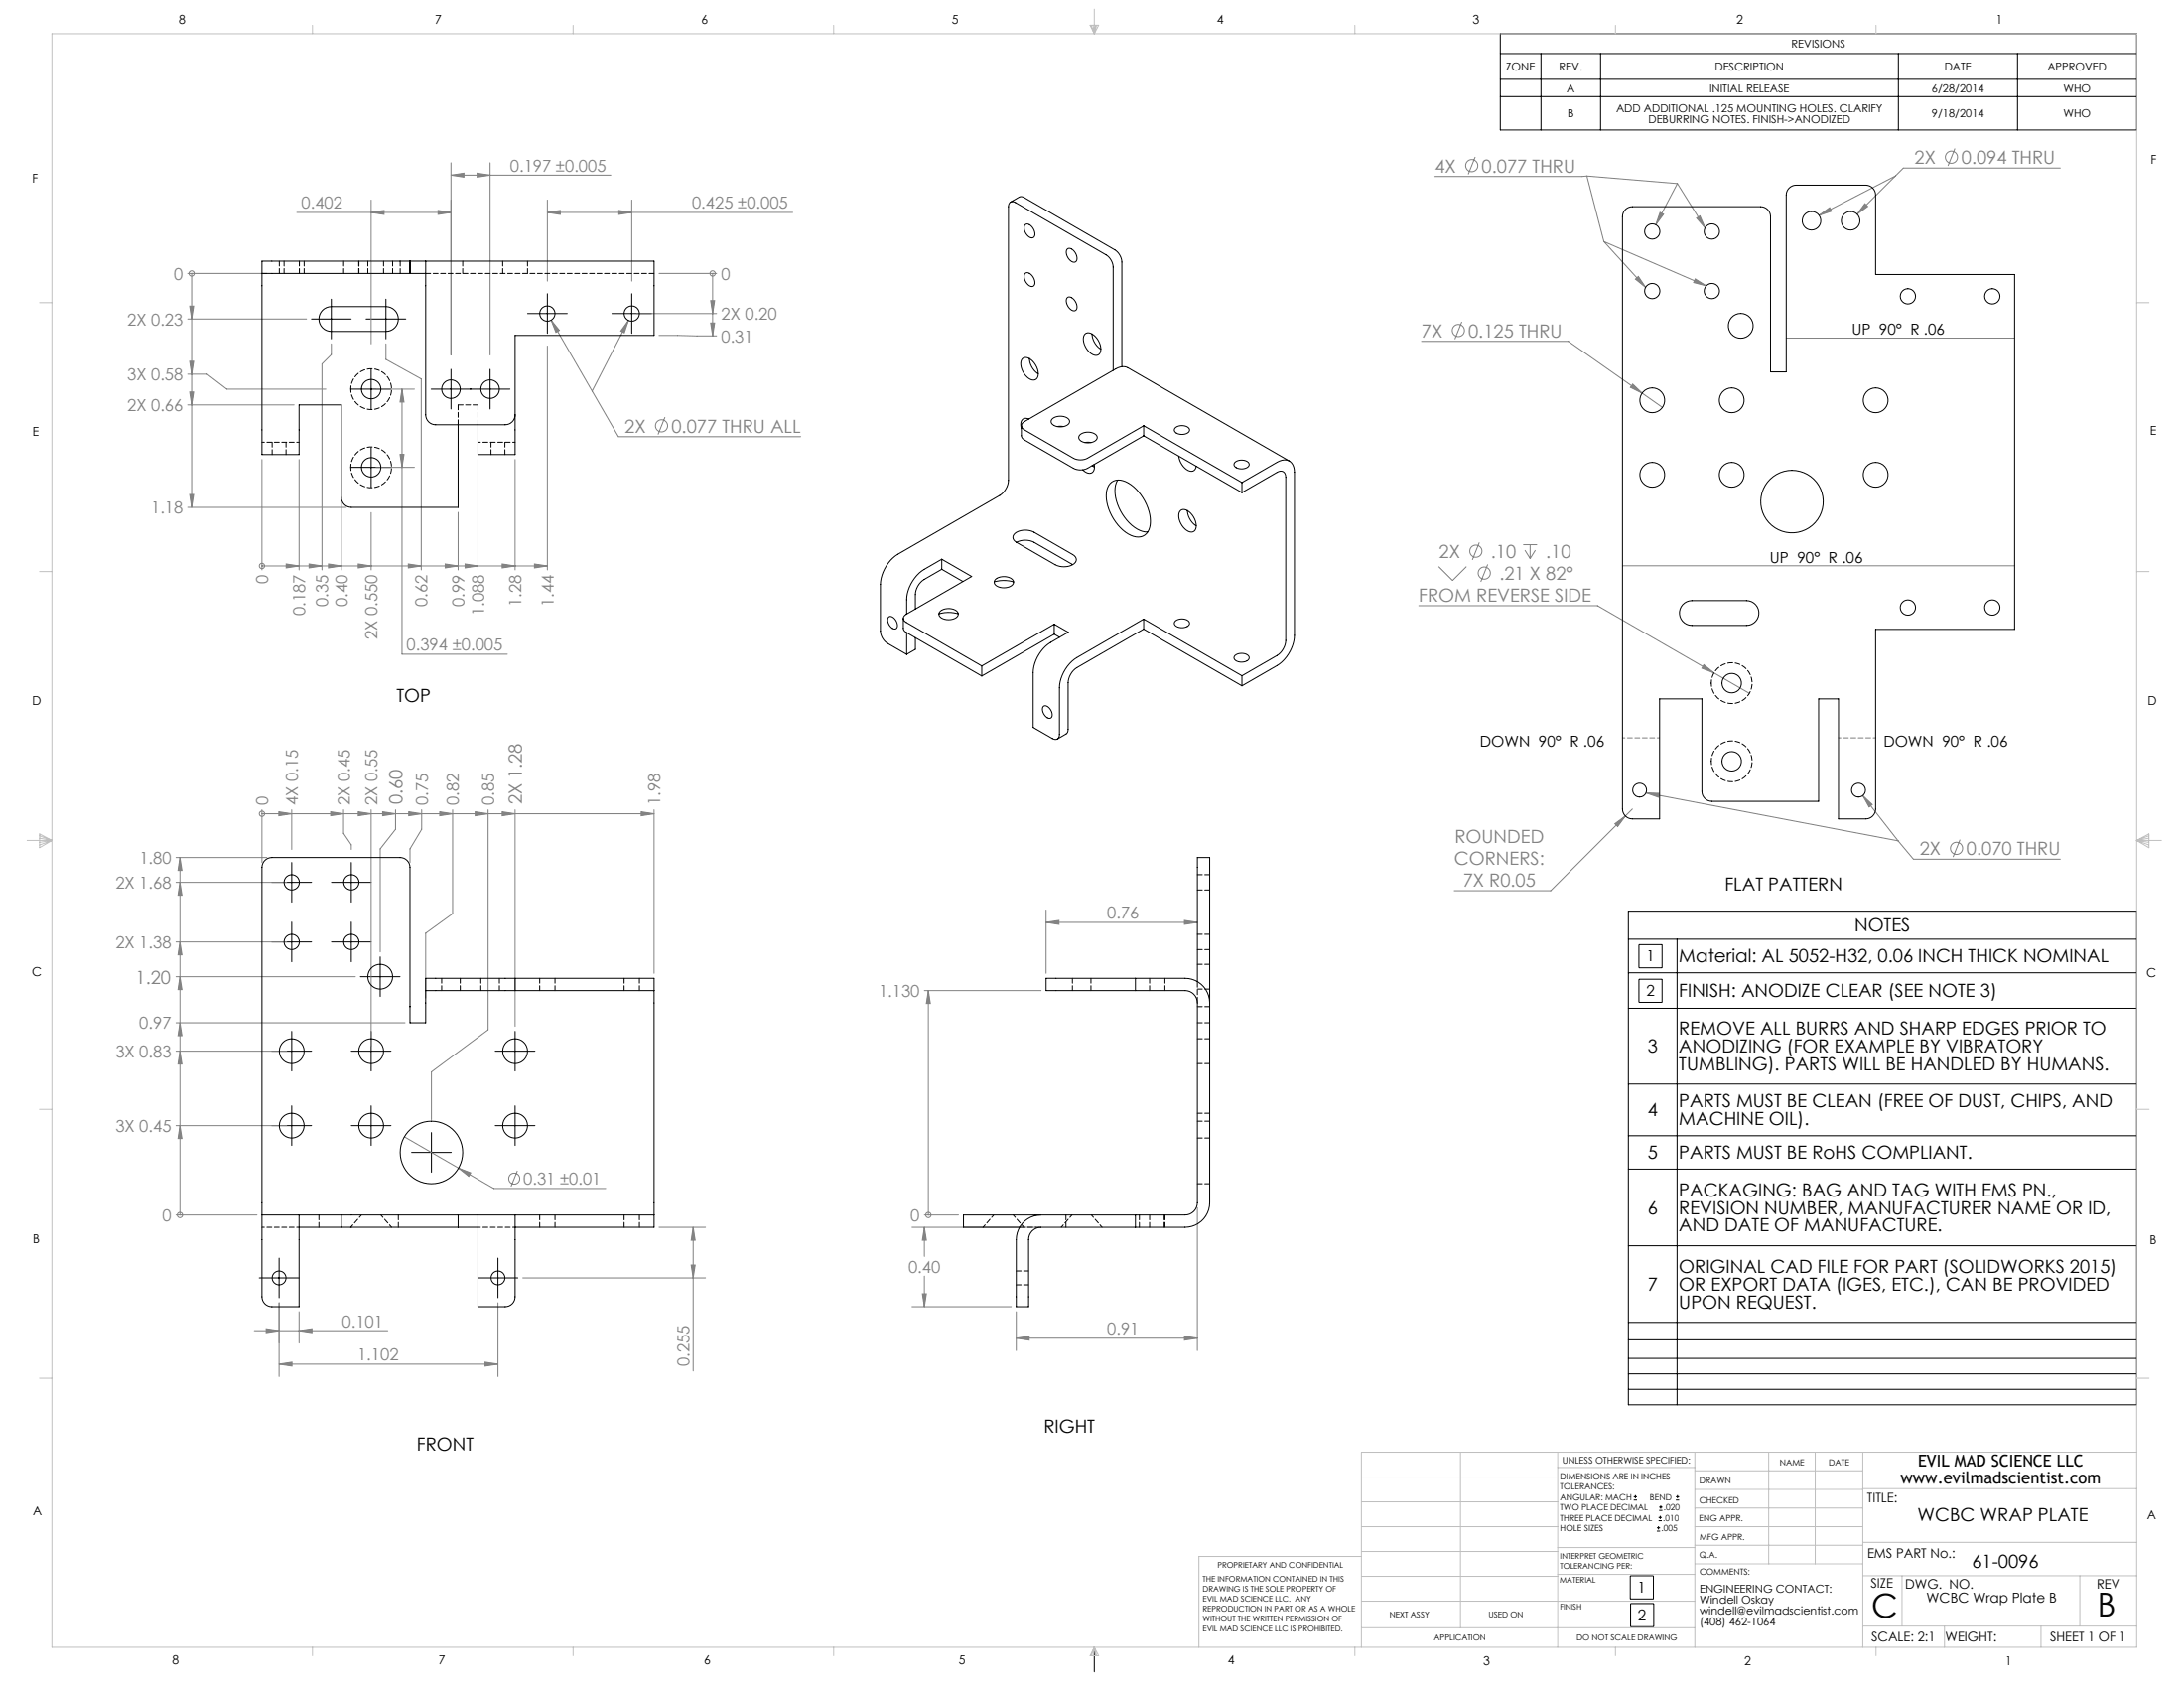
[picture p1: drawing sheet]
<svg xmlns="http://www.w3.org/2000/svg" width="559mm" height="432mm" viewBox="0 0 559 432" stroke-linecap="round" stroke-linejoin="round" font-family="sans-serif">
<g fill="none" stroke="#808080" stroke-width=".25">
<path d="M500.2 38l-1.8 4.4M75.9 54.3h39.5M95 54.3l3.3-.5v1zM95 51.2v36.8M112.1 53.8l3.3 .5-3.3 .5zM115.4 44.8l3.3-.5v1zM115.4 41.6v49.2M115.4 44.8h40.9M122.1 44.3l3.3 .5-3.3 .5zM125.4 41.6v49.2M140 54.3l3.3-.5v1zM140 51.2v20.7"/>
<path d="M140 54.3h62.8M158.3 53.8l3.3 .5-3.3 .5zM161.6 51.2v20.7M377.4 40.1l-1.7 4.5M406 45l23.2 1.9M406 45l-38.9 .1M406 45l4.4 16.8M424.7 54.3l.9 .5-1.9 2.7zM429.2 46.9l-5.5 10.6M429.2 46.9l7.1 11.4M434.1 55.8l.8-.6 1.4 3.1zM465.4 55.1l2.7-2 .5 .9z"/>
<path d="M477.2 52.1l.7 .7-2.7 2zM485 45l-19.6 10.1M527.2 43h-40.2l-11.8 11.8M48 69.9h20.3M48.5 78.3h1l-.5 3.3zM49 69.9h.1M49 69.9v59.9M168.6 69.9h14.8M181.8 76.9h1l-.5 3.3zM182.3 69.9v16M182.3 69.9h.1M410.4 61.8l10.6 11.7"/>
<path d="M410.4 61.8l26.2 11.3M418.4 71.4l.8-.7 1.8 2.8zM433.7 71.3l2.9 1.8-3.3-.8zM48 95.7h5l5 3.8h25.4M48 81.6h30.4M48.5 92.4h1l-.5 3.3zM84.8 88v2.7l-2.4 2.4v52.7M96.2 99.5h9.8M98.7 88v3.9l9.1 5v48.9M102.9 99.5l.5 3.4h-1zM102.9 99.5v67.9h26.9M140 88.5v57.3"/>
<path d="M141 81.9l2.1 2.6-.9 .5zM141 81.9l10.5 18.1M160.8 82l-1.1 3.1-.9-.4zM160.8 82l-9.3 18M162.9 80.2h20.5M168.6 85.8l14.8 .1M181.8 82.6h1l-.5 3.3zM363.7 87.3h37.6l24 16.9M374 82.3l-1.8 4.5M417.7 98.3l2.5 2.3-3-1.5zM457 86.5h58.5M48 103.6h27.3"/>
<path d="M48.5 100.3h1l-.5 3.3zM67 117.5v28.3M76.5 117.5v28.3M96.2 119.5h9.8M102.4 116.2h1l-.5 3.3zM122.3 117.5v28.3M131.8 117.5v28.3M151.5 100l6.7 11.7h46.7M170.1 106.7l-1.7 4.5M48 129.8h40.6M48.5 126.5h1l-.5 3.3zM87.3 128.5v17.3"/>
<path d="M95 131.1v14.7M117.2 131.1v14.7M378.5 138.8l-1.8 4.4M389.7 139.3h3.6M391.5 139.3v3.6M67 144.8h.1M67 144.8h73M73.2 144.3l3.3 .5-3.3 .5zM79.1 144.3l3.3 .5-3.3 .5zM84 144.3l3.3 .5-3.3 .5zM91.7 144.3l3.3 .5-3.3 .5zM104.5 144.3l3.3 .5-3.3 .5z"/>
<path d="M113.9 144.3l3.3 .5-3.3 .5zM119 144.3l3.3 .5-3.3 .5zM128.5 144.3l3.3 .5-3.3 .5zM136.7 144.3l3.3 .5-3.3 .5zM363 154.9h45.8l38.8 22.5M368.1 144.9l3.6 3.6 3.5-3.6M380.7 144.4l-1.8 4.4M390.2 140.7l1.3 2.2M392.8 140.7l-1.3 2.2M415.1 144.7h100.4M435.9 170l2.6 2.1-3.1-1.2zM45 219.4h23.3"/>
<path d="M46 219.4l.5 3.3h-1zM46 219.4v91.4M67 208.2h.1M67 207.2v13.4M67 208.2h100.4M71.3 207.7l3.3 .5-3.3 .5zM74.6 207.2v10.1M84.6 207.7l3.3 .5-3.3 .5zM87.9 207.2v6l2 2.9v1.2M91.7 207.7l3.3 .5-3.3 .5zM95 207.2v60.4M97.9 207.7l3.3 .5-3.3 .5z"/>
<path d="M101.2 207.2v5l-3.9 5v26.3M104.6 207.7l3.3 .5-3.3 .5zM107.9 207.2v5l-3 5v3.4M112.5 207.7l3.3 .5-3.3 .5zM115.8 207.2v26.5l-6.9 5v16.6M121.6 207.7l3.3 .5-3.3 .5zM124.9 207.2v56.2l-14.5 10.8v12.2M128.5 207.7l3.3 .5-3.3 .5zM131.8 207.2v55.3M164 207.7l3.4 .5-3.4 .5zM167.4 207.2v41.8M413.2 210.7l2.7-2-2 2.7z"/>
<path d="M417.7 206.9l-20.9 21h-24.7M421.1 202.8l3.4 .1-.2 1zM421.1 202.8l64.5 12.3M476.6 203.5l2.4 2.3-.8 .6zM476.6 203.5l9 11.6M485.6 215.1l4 4.7h37.6M501.5 214.8l-1.8 4.4M45 225.7h28.4M46 225.7l.5 3.3h-1zM267.6 236l3.3-.6v1.1zM267.6 232.8v16.2M267.6 236h38.8"/>
<path d="M303.1 235.4l3.3 .6-3.3 .5zM45 241h28.4M45 249.8h45.9M46 249.8l.5 3.3h-1zM46 241l.5 3.3h-1zM236.5 253.4h29.9M237.5 253.4l.5 3.3h-1zM237.5 253.4v57.4M45 268.9h28.4M45 261.6h58.6M46 268.9l.5 3.3h-1zM46 261.6l.5 3.3h-1z"/>
<path d="M45 287.9h28.4M46 287.9l.5 3.3h-1zM103.5 290.8l22.8 13.2h28.7M117.3 298.8l3.1 1.2-.5 .9zM132.4 299.5l-1.6 4M45 310.8h20.8M46 310.8h.1M168.6 314h11.9M177.4 314v36.7M177.4 314l.5 3.3h-1.1zM233.3 314h31.8M236.5 310.8h8.7"/>
<path d="M236.5 314l.5 3.3h-1zM236.5 314v7.4M237.5 310.8h.1M306.4 308.9v36.6M68.1 339.9l3.3 .5-3.3 .5zM71.4 333.3v18.8M76.5 335.5v8.1M127.4 333.3v18.8M133.8 326.9h46.7M176.8 323.6h1.1l-.5 3.3zM233.3 334.3h25.5M236 331h1l-.5 3.3z"/>
<path d="M236.5 326.4v7.9M260 335.5v10M65.1 340.4h34.1M71.4 349l3.3-.5v1zM71.4 349h56M76.5 340.4l3.3-.5v1zM124.1 348.5l3.3 .5-3.3 .5zM260 342.3l3.3-.5v1zM260 342.3h46.4M303.1 341.8l3.3 .5-3.3 .5z"/>
<circle cx="376.6" cy="42.4" r="1.56"/>
<circle cx="499.3" cy="40.2" r="1.56"/>
<circle cx="49" cy="69.9" r=".68"/>
<circle cx="182.3" cy="69.9" r=".68"/>
<circle cx="373.1" cy="84.5" r="1.56"/>
<circle cx="169.3" cy="108.9" r="1.56"/>
<circle cx="67" cy="144.8" r=".68"/>
<circle cx="377.6" cy="141" r="1.56"/>
<circle cx="379.8" cy="146.6" r="1.56"/>
<circle cx="67" cy="208.2" r=".68"/>
<circle cx="500.6" cy="217" r="1.56"/>
<circle cx="46" cy="310.8" r=".68"/>
<circle cx="131.6" cy="301.5" r="1.41"/>
<circle cx="237.5" cy="310.8" r=".68"/>
</g>
<g fill="none" stroke="#000" stroke-width=".25">
<path d="M383.9 8.6h162.8v24.7h-162.8zM383.9 13.7h162.8M394.3 13.7v19.6M409.5 13.7v19.6M485.7 13.7v19.6M516.2 13.7v19.6M383.9 24.7h162.8M383.9 20.3h162.8M84.8 76.5v10.2M98.7 76.5v10.2M140 75.1v10.2M161.6 75.1v10.2"/>
<path d="M79.7 81.6h10.2M89.9 99.5h10.1M93.7 81.6h10.1M95 94.5v10.1M110.3 99.5h20.2M115.4 94.5v10.1M125.4 94.5v10.1M135 80.2h10.1M156.6 80.2h10.1M89.9 119.5h10.1M95 114.5v10.1M69.6 225.7h10.1"/>
<path d="M74.6 220.6v10.2M74.6 235.9v10.1M84.8 225.7h10.2M89.9 220.6v10.2M89.9 235.9v10.1M416.6 233.1h130.1v126.3h-130.1zM69.6 241h10.1M84.8 241h10.2M92.2 249.8h10.2M97.3 244.8v10.1M416.6 240.3h130.1M416.6 248.8h130.1"/>
<path d="M416.6 257.9h130.1M419.3 241.6h6v6h-6zM419.3 250.5h6v5.9h-6zM429.1 240.3v119.1M69.6 268.9h10.1M74.6 263.8v10.2M89.9 268.9h10.1M95 263.8v10.2M126.7 268.9h10.2M131.8 263.8v10.2M416.6 277.3h130.1M69.6 287.9h10.1"/>
<path d="M74.6 282.9v10.1M89.9 287.9h10.1M95 282.9v10.1M105.3 294.8h10.2M110.4 289.7v10.2M126.7 287.9h10.2M131.8 282.9v10.1M416.6 290.5h130.1M416.6 299.1h130.1M416.6 318.7h130.1M66.3 326.9h10.2M71.4 321.8v10.2"/>
<path d="M122.3 326.9h10.2M127.4 321.8v10.2M416.6 338.3h130.1M416.6 342.7h130.1M416.6 347.5h130.1M416.6 351.4h130.1M416.6 355.4h130.1M418 383.7h.8M418 382.9h.8M418.4 382.5v.8M423.9 391.7h.9M423.9 390.8h.9"/>
<path d="M424.3 390.4v.8M424.4 389h.8M424.4 388.2h.8M424.5 386.4h.8M424.5 385.5h.8M424.8 387.8v.8M424.9 385.1v.8M428.8 383.7h.8M428.8 382.9h.8M429.2 382.5v.8M417.1 403.1h5.9v5.9h-5.9zM417.2 410.2h5.9v5.9h-5.9z"/>
<path d="M280 421.4v6.3"/>
</g>
<path d="M415.1 188.7h9.5M470.4 188.7h9.5" fill="none" stroke="#808080" stroke-width=".25" stroke-dasharray="1.3 .6" stroke-dashoffset=".6"/>
<g fill="none" stroke="#c0c0c0" stroke-width=".25">
<path d="M13.3 8.6h533.4v412.8h-533.4zM80 6.5v2.1M146.6 6.5v2.1M213.3 6.5v2.1M278.9 6.4h2.2l-1.1 2.2zM279.1 6.4l.9 2.2M279.6 6.4l.4 2.2M280 2.3v6.3M280.3 6.4l-.3 2.2M280.6 6.4l-.6 2.2M346.7 6.5v2.1M413.3 6.5v2.1"/>
<path d="M480 6.5v2.1M10.1 77.4h3.2M546.7 77.4h3.2M10.1 146.2h3.2M546.7 146.2h3.2M6.9 215h6.4M10.1 213.3l3.2 1.7-3.2 1.9zM10.1 213.8l3.2 1.2M10.1 214.4l3.2 .6M13.3 215l-3.2 1.2M13.3 215l-3.2 .5M546.7 215h6.3"/>
<path d="M546.7 215l3.1 .5M546.7 215l3.1 1.2M546.7 215l3.1-1.7v3.6zM549.8 214.4l-3.1 .6M549.8 213.8l-3.1 1.2M10.1 283.8h3.2M546.7 283.8h3.2M10.1 352.6h3.2M546.7 352.6h3.2M348.3 377.8h50.3M373.7 371.5v44.9M398.6 371.5v49.9"/>
<path d="M398.6 375.4h35M433.6 371.5v49.9M433.6 376.2h43M452.5 371.5v28.6M464.4 371.5v28.6M476.6 371.5v49.9M546.7 371.5h-198.4v49.9M348.3 396.9h50.3M348.3 390.5h50.3M348.3 384.2h50.3M348.3 398.1h-41.5v23.3M398.6 395.9h35"/>
<path d="M433.6 385.8h43M433.6 381h43M433.6 390.5h43M433.6 395.3h43M476.6 380.8h70.1M476.6 394.5h70.1M348.3 416.4h85.3M348.3 409.6h85.3M348.3 403.2h50.3M398.6 402.7h35M433.6 400.1h43M476.6 416h70.1"/>
<path d="M476.6 403.1h70.1M486.7 403.1v12.9M497.5 416v5.4M522.2 416v5.4M532.2 403.1v12.9M80 421.4v2.1M146.6 421.4v2.1M213.3 421.4v2.1M280 421.4l1.1 2.1h-2.2zM280 421.4l.6 2.1M280 421.4l-.9 2.1M280 421.4l-.4 2.1"/>
<path d="M280 421.4l.3 2.1M346.7 421.4v2.1M413.3 421.4v2.1M480 421.4v2.1"/>
</g>
<g fill="#808080">
<path d="M46 249.8l.5 3.3h-1z"/>
<path d="M160.8 82l-1.1 3.1-.9-.4zM141 81.9l2.1 2.6-.9 .5z"/>
<path d="M421.1 202.8l3.4 .1-.2 1zM476.6 203.5l2.4 2.3-.8 .6zM465.4 55.1l2.7-2 .5 .9zM477.2 52.1l.7 .7-2.7 2zM418.4 71.4l.8-.7 1.8 2.8zM433.7 71.3l2.9 1.8-3.3-.8zM434.1 55.8l.8-.6 1.4 3.1zM424.7 54.3l.9 .5-1.9 2.7z"/>
<path d="M46 287.9l.5 3.3h-1zM46 268.9l.5 3.3h-1zM46 261.6l.5 3.3h-1zM46 241l.5 3.3h-1zM46 225.7l.5 3.3h-1zM46 219.4l.5 3.3h-1zM48.5 100.3h1l-.5 3.3zM48.5 126.5h1l-.5 3.3zM181.8 82.6h1l-.5 3.3zM181.8 76.9h1l-.5 3.3zM48.5 92.4h1l-.5 3.3zM48.5 78.3h1l-.5 3.3zM237.5 253.4l.5 3.3h-1z"/>
<path d="M104.6 207.7l3.3 .5-3.3 .5zM112.5 207.7l3.3 .5-3.3 .5zM164 207.7l3.4 .5-3.4 .5zM71.3 207.7l3.3 .5-3.3 .5zM84.6 207.7l3.3 .5-3.3 .5zM91.7 207.7l3.3 .5-3.3 .5zM121.6 207.7l3.3 .5-3.3 .5zM73.2 144.3l3.3 .5-3.3 .5zM84 144.3l3.3 .5-3.3 .5zM113.9 144.3l3.3 .5-3.3 .5zM119 144.3l3.3 .5-3.3 .5zM128.5 144.3l3.3 .5-3.3 .5zM91.7 144.3l3.3 .5-3.3 .5zM136.7 144.3l3.3 .5-3.3 .5zM79.1 144.3l3.3 .5-3.3 .5zM104.5 144.3l3.3 .5-3.3 .5z"/>
<path d="M128.5 207.7l3.3 .5-3.3 .5zM97.9 207.7l3.3 .5-3.3 .5z"/>
<path d="M303.1 235.4l3.3 .6-3.3 .5zM267.6 236l3.3-.6v1.1z"/>
<path d="M76.5 340.4l3.3-.5v1zM68.1 339.9l3.3 .5-3.3 .5z"/>
<path d="M71.4 349l3.3-.5v1zM124.1 348.5l3.3 .5-3.3 .5zM117.3 298.8l2.6 2.1 .5-.9zM115.4 44.8l3.3-.5v1zM122.1 44.3l3.3 .5-3.3 .5zM95 54.3l3.3-.5v1zM112.1 53.8l3.3 .5-3.3 .5zM140 54.3l3.3-.5v1zM158.3 53.8l3.3 .5-3.3 .5zM102.9 99.5l.5 3.4h-1zM102.4 116.2h1l-.5 3.3zM236.5 314l.5 3.3h-1zM236 331h1l-.5 3.3z"/>
<path d="M176.8 323.6h1.1l-.5 3.3zM177.4 314l.5 3.3h-1.1z"/>
<path d="M260 342.3l3.3-.5v1zM303.1 341.8l3.3 .5-3.3 .5z"/>
<path d="M435.9 170l-.5 .9 3.1 1.2zM413.2 210.7l.7 .7 2-2.7zM417.7 98.3l-.5 .8 3 1.5z"/>
</g>
<g fill="none" stroke="#000" stroke-width=".25">
<path d="M258.6 51.7l2.2-1.3h.9l23.5 13.5a4 4 0 0 1 1.8 3.1v26.8M262.3 57.5a1.68 1.68 0 0 1 2.3 1.3l.1 .5a1 1 0 0 1-.2 1.4 1 1 0 0 1-1.4-.3 2.44 2.44 0 0 1-.8-2.9zM415.9 53.6a2.54 2.54 0 0 1 1.8-.7h32.8a2.54 2.54 0 0 1 2.5 2.5v39.7h4v-45.2a2.54 2.54 0 0 1 2.6-2.5h17.8a2.54 2.54 0 0 1 2.5 2.5v20.3h35.6v90.8h-35.6v45.9a2.54 2.54 0 0 1-2.5 2.6h-7v-30.7h-5.1v26.2h-27.3a2.54 2.54 0 0 1-2.6-2.5v-23.7h-10.8v30.7h-6.9a2.54 2.54 0 0 1-2.6-2.6v-151.5a2.54 2.54 0 0 1 .8-1.8zM67 69.9h37.9M67 69.9v46.4h9.5v-12.7h10.8v23.7a2.54 2.54 0 0 0 2.6 2.5h27.3v-21.1M82.5 79.4a3.2 3.2 0 0 1 2.3-1h13.9a3.2 3.2 0 0 1 3.2 3.2 3.2 3.2 0 0 1-3.2 3.2h-13.9a3.2 3.2 0 0 1-3-2 3.2 3.2 0 0 1 .7-3.4zM104.9 66.8h-37.9v3.1M104.9 66.8h62.5v19h-35.6v30.5h-9.5v-7.6M104.9 66.8v3.1M104.9 69.9h4M108.9 66.8v39.3a2.54 2.54 0 0 0 2.6 2.6h17.8a2.54 2.54 0 0 0 2.5-2.6M262.3 70a1.68 1.68 0 0 1 2.3 1.3l.1 .4a1 1 0 0 1-.2 1.4 1 1 0 0 1-1.4-.2 2.44 2.44 0 0 1-.8-2.9z"/>
<path d="M273.1 63.7a1.68 1.68 0 0 1 2.2 1.3l.2 .5a1 1 0 0 1-.2 1.4 1 1 0 0 1-1.4-.2 2.44 2.44 0 0 1-.8-3zM273.1 76.2a1.68 1.68 0 0 1 2.2 1.3l.2 .4a1 1 0 0 1-.2 1.4 1 1 0 0 1-1.4-.2 2.44 2.44 0 0 1-.8-2.9zM261.6 91.8a2.17 2.17 0 0 1 3 1.1 3.4 3.4 0 0 1 .5 4.1 2.47 2.47 0 0 1-3.1-1.4 3.4 3.4 0 0 1-.4-3.8zM263.4 91.7a4.9 4.9 0 0 0 2.3 4M277.6 85.5a2.17 2.17 0 0 1 3 1 3.7 3.7 0 0 1 .8 3.9 1.63 1.63 0 0 1-2.6-.3 3.9 3.9 0 0 1-1.2-4.6zM279.4 85.4a4.9 4.9 0 0 0 2.3 3.9M284.8 94.7v-26.4a4 4 0 0 0-1.8-3.1l-23.2-13.4a1.09 1.09 0 0 0-1.2-.1 1.09 1.09 0 0 0-.6 1.2v70a4.9 4.9 0 0 1-2.2 3.8l-26.1 15.1a9.8 9.8 0 0 0-4.4 7.7v11.9a4 4 0 0 0 1.8 3.2l4.9 2.8M453 91h.1M261.3 108.9v2.6l.5 .8 12.9 7.5a4 4 0 0 0 3.5 0l14.4-8.3M263.2 107.2a1.41 1.41 0 0 0-1.7 .1 1.41 1.41 0 0 0-.3 1.7l.1 .7M269.3 107.1a3.3 3.3 0 0 1 4.2 .3 1.16 1.16 0 0 1-.9 1.6 2.95 2.95 0 0 1-3.7-1zM270.5 109.1h1.6"/>
<path d="M276.4 111.2a3.3 3.3 0 0 1 4.2 .3 1.16 1.16 0 0 1-1 1.6 2.95 2.95 0 0 1-3.6-1zM277.5 113.2h1.7M279.4 119.1l.6 .4M280 118.8a1.53 1.53 0 0 1-.4 2 1.53 1.53 0 0 1-2-.2l-.6-.4M292.6 108.9l-14.4 8.3a4 4 0 0 1-3.5 0l-12.6-7.3a1.09 1.09 0 0 1-.8-1 1.09 1.09 0 0 1 .8-1l23.3-13.5a3.1 3.1 0 0 1 3.2-.3l41.3 23.8M292.6 108.9l25.2 14.5M292.6 108.9v2.6M292.6 111.5l25.2 14.5M300.6 109.5a2.65 2.65 0 0 1 3.7 .2 1.07 1.07 0 0 1-1.1 1.3 2.19 2.19 0 0 1-2.7-.9zM301.6 116.7a4.4 4.4 0 0 0 3.3 3.9 1.3 1.3 0 0 0 1.2-1.4M315.9 118.4a2.65 2.65 0 0 1 3.6 .1 1.07 1.07 0 0 1-1 1.3 2.19 2.19 0 0 1-2.8-.9zM259.7 136.4a4.7 4.7 0 0 1 4.9-.2l9.9 5.7a1.37 1.37 0 0 1 .9 1.3 1.37 1.37 0 0 1-.9 1.3 5 5 0 0 1-4.5 0l-9.9-5.8a1.33 1.33 0 0 1-.4-2.3z"/>
<path d="M260.1 138.7a4.9 4.9 0 0 1 4.5 0l9.9 5.7M284 123.7a3.6 3.6 0 0 1 4.7-.1 12 12 0 0 1 5.5 11.2 3.2 3.2 0 0 1-4.8 2.2 11.8 11.8 0 0 1-6.2-11.6zM286 122.8a7.6 7.6 0 0 0 .3 7 10.4 10.4 0 0 0 6.6 6.3h.7M302 130.7a2.17 2.17 0 0 1 3 1 3.4 3.4 0 0 1 .5 4.2 2.47 2.47 0 0 1-3.1-1.4 3.4 3.4 0 0 1-.4-3.8zM303.8 130.6a4.9 4.9 0 0 0 2.3 3.9M317.8 123.4l8.9-5.2a2.72 2.72 0 0 1 3.2-.3 2.72 2.72 0 0 1 1.3 2.9v41.7a9.8 9.8 0 0 1-4.5 7.8l-8.9 5.1M317.8 126l8.9-5.2a1.36 1.36 0 0 1 1.6-.1 1.36 1.36 0 0 1 .7 1.4v41.7a4.9 4.9 0 0 1-2.3 3.9l-8.9 5.2M317.8 123.4v2.6M227.3 157.9a1.11 1.11 0 0 1 1.7 .5l.6 1.2a.89 .89 0 0 1-.3 1.2 .89 .89 0 0 1-1.3-.3l-.7-1.1-.2-.8zM231.1 158.2v2.5l.5 .9 19.6 11.3M240.2 157a8.7 8.7 0 0 1 5 0M240.6 156.3a3.3 3.3 0 0 1 4.6 .5 1.89 1.89 0 0 1-2.4 1.7 2.02 2.02 0 0 1-2.6-1.6z"/>
<path d="M241 143.1l7.6 4.4-16.7 9.6a1.09 1.09 0 0 0-.8 1.1 1.09 1.09 0 0 0 .8 1l19.3 11.2M241 143.1l-4.6 2.6a9.8 9.8 0 0 0-4.4 7.7v3.7M241 145.6l-4.6 2.6a4.9 4.9 0 0 0-2.2 3.9v3.7M241 145.6l5.4 3.2M241 143.1v2.5M254.4 148.9a8.7 8.7 0 0 1 4.9 0M254.8 148.2a3.3 3.3 0 0 1 4.5 .5 1.89 1.89 0 0 1-2.4 1.7 2.02 2.02 0 0 1-2.5-1.7zM269.7 159.7l-18.5 10.7M269.7 159.7v2.5M292.6 158.4l-17.1 9.8a9.8 9.8 0 0 0-4.4 7.7v12a1.09 1.09 0 0 1-.6 1.2 1.09 1.09 0 0 1-1.2-.2l-5-2.8v-14a9.8 9.8 0 0 1 4.5-7.8l4.5-2.6-3.6-2M292.6 158.4v2.5M292.6 158.4l25.2 14.5"/>
<path d="M300.7 158.9a2.58 2.58 0 0 1 3.6 .3 1.68 1.68 0 0 1-2.2 1.4l-.9-.3a.86 .86 0 0 1-.7-.6 .86 .86 0 0 1 .2-.8zM430.5 154.7a3.2 3.2 0 0 1 2.4-1.1h14a3.2 3.2 0 0 1 3.1 3.2 3.2 3.2 0 0 1-3.1 3.2h-14a3.2 3.2 0 0 1-2.9-1.9 3.2 3.2 0 0 1 .5-3.4zM232 161.8v5.6M234.2 163.1v3l-2.2 1.3M251.2 170.4v2.5M269.7 162.2l-18.5 10.7M269.7 162.2l1.4 .8M292.6 160.9l-17.1 9.9a4.9 4.9 0 0 0-2.2 3.9v12.3l-.5 .8-2.3 1.3M292.6 160.9l25.2 14.5M316 167.7a2.58 2.58 0 0 1 3.6 .4 1.68 1.68 0 0 1-2.3 1.3l-.8-.3a.86 .86 0 0 1-.7-.5 .86 .86 0 0 1 .2-.9zM317.8 172.9v2.5M266.9 180.8a1.11 1.11 0 0 1 1.7 .5l.6 1.2a.89 .89 0 0 1-.3 1.2 .89 .89 0 0 1-1.3-.3l-.7-1.1-.2-.9z"/>
<path d="M104.9 257.5h.1M108.9 253.4h22.9M108.9 253.4v8.2h-4v-39.7a2.54 2.54 0 0 0-2.5-2.5h-32.8a2.54 2.54 0 0 0-2.6 2.5v88.9M131.8 250.3h-22.9v3.1M131.8 250.3v3.1M131.8 250.3h35.6v3.1M131.8 253.4h35.6M167.4 253.4v57.4M290.5 250.3v3.1M306.4 251.1v-31.7h3.1v88.3a6.3 6.3 0 0 1-6.3 6.3h-36.9a3.1 3.1 0 0 0-3.1 3.1v17.2h-3.2v-17.2a6.3 6.3 0 0 1 6.3-6.3M309.5 256.6a6.3 6.3 0 0 0-6.3-6.3h-35.6v3.1h35.6a3.1 3.1 0 0 1 3.2 3.2v51.1a3.1 3.1 0 0 1-3.2 3.1h-56.7v3.2h14.4M67 310.8v20.9a2.54 2.54 0 0 0 2.6 2.6h6.9v-23.5"/>
<path d="M67 310.8h20.3M76.5 314h10.8M87.3 314h35M87.3 310.8h80.1M87.3 310.8v3.2M117.2 310.8v3.2M122.3 310.8v23.5h7a2.54 2.54 0 0 0 2.5-2.6v-20.9M167.4 310.8v3.2h-35.6M290.5 310.8v3.2"/>
<circle cx="422.7" cy="59.2" r="1.96"/>
<circle cx="438" cy="59.2" r="1.96"/>
<circle cx="463.5" cy="56.5" r="2.37"/>
<circle cx="473.5" cy="56.5" r="2.37"/>
<circle cx="422.7" cy="74.5" r="1.96"/>
<circle cx="438" cy="74.5" r="1.96"/>
<circle cx="488.2" cy="75.8" r="1.96"/>
<circle cx="509.7" cy="75.8" r="1.96"/>
<circle cx="95" cy="99.5" r="2.49"/>
<circle cx="115.4" cy="99.5" r="2.37"/>
<circle cx="125.4" cy="99.5" r="2.37"/>
<circle cx="140" cy="80.2" r="1.96"/>
<circle cx="161.6" cy="80.2" r="1.96"/>
<circle cx="445.4" cy="83.3" r="3.2"/>
<circle cx="95" cy="119.5" r="2.49"/>
<circle cx="422.7" cy="102.4" r="3.2"/>
<circle cx="443.1" cy="102.4" r="3.2"/>
<circle cx="479.9" cy="102.4" r="3.2"/>
<circle cx="422.7" cy="121.4" r="3.2"/>
<circle cx="443.1" cy="121.4" r="3.2"/>
<circle cx="458.5" cy="128.3" r="8"/>
<circle cx="479.9" cy="121.4" r="3.2"/>
<circle cx="488.2" cy="155.4" r="1.96"/>
<circle cx="509.7" cy="155.4" r="1.96"/>
<circle cx="443.1" cy="174.7" r="2.49"/>
<circle cx="443.1" cy="194.7" r="2.49"/>
<circle cx="419.5" cy="202.1" r="1.78"/>
<circle cx="475.5" cy="202.1" r="1.78"/>
<circle cx="74.6" cy="225.7" r="1.96"/>
<circle cx="89.9" cy="225.7" r="1.96"/>
<circle cx="74.6" cy="241" r="1.96"/>
<circle cx="89.9" cy="241" r="1.96"/>
<circle cx="97.3" cy="249.8" r="3.2"/>
<circle cx="74.6" cy="268.9" r="3.2"/>
<circle cx="95" cy="268.9" r="3.2"/>
<circle cx="131.8" cy="268.9" r="3.2"/>
<circle cx="74.6" cy="287.9" r="3.2"/>
<circle cx="95" cy="287.9" r="3.2"/>
<circle cx="110.4" cy="294.8" r="8"/>
<circle cx="131.8" cy="287.9" r="3.2"/>
<circle cx="71.4" cy="326.9" r="1.78"/>
<circle cx="127.4" cy="326.9" r="1.78"/>
</g>
<path d="M76.5 113.1h-9.5M131.8 113.1h-9.5M67 314h9.5M122.3 314h9.5" fill="none" stroke="#000" stroke-width=".25" stroke-dasharray="1.3 .6" stroke-dashoffset=".6"/>
<path d="M92.5 310.8l-2.8 3.2M100.2 314l-2.8-3.2M254.3 310.8l-2.8 3.2M262 314l-2.8-3.2M274.3 310.8l-2.8 3.2M282 314l-2.8-3.2" fill="none" stroke="#000" stroke-width=".25" stroke-dasharray="1.3 .6" stroke-dashoffset=".5"/>
<g fill="none" stroke="#000" stroke-width=".25" stroke-dasharray="1.3 .6">
<path d="M71.5 66.8v3.1M72.7 66.8v3.1M76.6 69.9v-3.1M77.8 69.9v-3.1M87.9 66.8v3.1M91.8 66.8v3.1M91.8 69.9v-3.1M94.1 66.8v3.1M98.1 69.9v-3.1M100.5 69.9v-3.1M102.4 66.8v3.1M108.9 69.9h58.5"/>
<path d="M118.4 69.9v-3.1M128.6 66.8v3.1M135 69.9v-3.1M69.6 113.1v3.2M73.2 116.3v-3.2M117.2 103.6h5.1M117.2 108.7v-5.1M122.3 103.6v5.1M125.6 113.1v3.2M129.2 116.3v-3.2M306.4 227.7h3.1M309.5 223.8h-3.1"/>
<path d="M309.5 239h-3.1M113 250.3v3.1M117.8 253.4v-3.1M123 250.3v3.1M127.8 253.4v-3.1M138.1 250.3v3.1M142 253.4v-3.1M159.7 250.3v3.1M163.6 253.4v-3.1M274.4 250.3v3.1M279.1 253.4v-3.1M294.1 250.3v3.1"/>
<path d="M298.1 253.4v-3.1M306.4 253h3.1M306.4 242.9h3.1M309.5 257.5h-3.1M309.5 246.7h-3.1M306.4 261.6h3.1M306.4 272.1h3.1M309.5 265.7h-3.1M306.4 291.1h3.1M309.5 284.8h-3.1M309.5 286.8h-3.1M81.6 310.8v3.2"/>
<path d="M101.9 314v-3.2M138.1 310.8v3.2M142 314v-3.2M159.7 310.8v3.2M163.6 314v-3.2M272.7 314v-3.2M291.5 314v-3.2M294.1 310.8v3.2M297.9 314v-3.2M298.1 314v-3.2M306.4 302.8h3.1M260 328.7h3.2"/>
<path d="M263.2 325.1h-3.2"/>
</g>
<path d="M89.7 99.5a5.2 5.2 0 0 1 7.6-4.6 5.2 5.2 0 0 1 .7 8.9 5.2 5.2 0 0 1-8.2-3.5l-.1-.8M89.7 119.5a5.2 5.2 0 0 1 7.6-4.6 5.2 5.2 0 0 1 .7 8.9 5.2 5.2 0 0 1-8.2-3.5l-.1-.8M437.8 174.7a5.2 5.2 0 0 1 7.6-4.6 5.2 5.2 0 0 1 .8 8.9 5.2 5.2 0 0 1-8.3-3.4l-.1-.9M437.8 194.7a5.2 5.2 0 0 1 7.6-4.6 5.2 5.2 0 0 1 .8 8.9 5.2 5.2 0 0 1-8.3-3.4l-.1-.9" fill="none" stroke="#000" stroke-width=".25" stroke-dasharray="1.3 .6" stroke-dashoffset=".4"/>
<path d="M306.4 251.1v5.5M260.9 314h5.4" fill="none" stroke="#000" stroke-width=".25" stroke-dasharray="1.3 .6" stroke-dashoffset="-.2"/>
<g font-size="8.5">
<text x="478.9" y="413.7">C</text>
<text x="536.7" y="413.5">B</text>
</g>
<g font-size="4.7" fill="#808080">
<text x="489.9" y="41.9">2X</text>
<text x="501.9" y="41.9">0.094 THRU</text>
<text x="367.1" y="44.1">4X</text>
<text x="379.1" y="44.1">0.077 THRU</text>
<text x="363.7" y="86.3">7X</text>
<text x="375.7" y="86.3">0.125 THRU</text>
<text x="159.8" y="110.6">2X</text>
<text x="171.8" y="110.6">0.077 THRU ALL</text>
<text x="368.2" y="142.7">2X</text>
<text x="381.5" y="142.7">.10</text>
<text x="395.5" y="142.7">.10</text>
<text x="383.6" y="148.3">.21 X 82°</text>
<text x="363" y="153.9">FROM REVERSE SIDE</text>
<text x="103" y="205.9" transform="rotate(-90 103 205.9)">0.60</text>
<text x="133.6" y="205.9" transform="rotate(-90 133.6 205.9)">2X 1.28</text>
<text x="372.2" y="215.7">ROUNDED</text>
<text x="372.1" y="221.3">CORNERS:</text>
<text x="491.2" y="218.7">2X</text>
<text x="503.2" y="218.7">0.070 THRU</text>
<text x="374.3" y="226.8">7X R0.05</text>
<text x="34.7" y="251.6">1.20</text>
</g>
<g font-size="4.7">
<text x="101.5" y="179.7">TOP</text>
<text x="441.3" y="227.9">FLAT PATTERN</text>
<text x="474.5" y="238.3">NOTES</text>
<text x="429.6" y="246.2">Material: AL 5052-H32, 0.06 INCH THICK NOMINAL</text>
<text x="429.6" y="255.1">FINISH: ANODIZE CLEAR (SEE NOTE 3)</text>
<text x="421.6" y="269.3">3</text>
<text x="429.6" y="264.8">REMOVE ALL BURRS AND SHARP EDGES PRIOR TO</text>
<text x="429.6" y="269.3">ANODIZING (FOR EXAMPLE BY VIBRATORY</text>
<text x="429.6" y="273.8">TUMBLING). PARTS WILL BE HANDLED BY HUMANS.</text>
<text x="421.6" y="285.6">4</text>
<text x="429.6" y="283.3">PARTS MUST BE CLEAN (FREE OF DUST, CHIPS, AND</text>
<text x="429.6" y="287.9">MACHINE OIL).</text>
<text x="421.6" y="296.5">5</text>
<text x="429.6" y="296.5">PARTS MUST BE RoHS COMPLIANT.</text>
<text x="421.6" y="310.5">6</text>
<text x="429.6" y="306">PACKAGING: BAG AND TAG WITH EMS PN.,</text>
<text x="429.6" y="310.5">REVISION NUMBER, MANUFACTURER NAME OR ID,</text>
<text x="429.6" y="315.1">AND DATE OF MANUFACTURE.</text>
<text x="429.6" y="325.6">ORIGINAL CAD FILE FOR PART (SOLIDWORKS 2015)</text>
<text x="421.6" y="330.2">7</text>
<text x="429.6" y="330.2">OR EXPORT DATA (IGES, ETC.), CAN BE PROVIDED</text>
<text x="429.6" y="334.7">UPON REQUEST.</text>
<text x="106.7" y="371.2">FRONT</text>
<text x="267.1" y="366.4">RIGHT</text>
<text x="490.6" y="389.2">WCBC WRAP PLATE</text>
<text x="504.6" y="401">61-0096</text>
</g>
<g font-size="4.2" fill="#808080">
<text x="130.5" y="43.9">0.197 ±0.005</text>
<text x="77.1" y="53.4">0.402</text>
<text x="177.1" y="53.4">0.425 ±0.005</text>
<text x="44.5" y="71.6">0</text>
<text x="184.5" y="71.6">0</text>
<text x="32.5" y="83.2">2X 0.23</text>
<text x="184.5" y="81.8">2X 0.20</text>
<text x="184.5" y="87.5">0.31</text>
<text x="32.5" y="97.3">3X 0.58</text>
<text x="32.5" y="105.2">2X 0.66</text>
<text x="38.6" y="131.4">1.18</text>
<text x="68.6" y="149.3" transform="rotate(-90 68.6 149.3)">0</text>
<text x="84" y="155.2" transform="rotate(-90 84 155.2)">0.35</text>
<text x="88.9" y="155.2" transform="rotate(-90 88.9 155.2)">0.40</text>
<text x="109.4" y="155.2" transform="rotate(-90 109.4 155.2)">0.62</text>
<text x="118.8" y="155.2" transform="rotate(-90 118.8 155.2)">0.99</text>
<text x="133.4" y="155.2" transform="rotate(-90 133.4 155.2)">1.28</text>
<text x="141.6" y="155.2" transform="rotate(-90 141.6 155.2)">1.44</text>
<text x="78.1" y="157.5" transform="rotate(-90 78.1 157.5)">0.187</text>
<text x="123.9" y="157.5" transform="rotate(-90 123.9 157.5)">1.088</text>
<text x="96.6" y="163.6" transform="rotate(-90 96.6 163.6)">2X 0.550</text>
<text x="104" y="166.4">0.394 ±0.005</text>
<text x="68.6" y="206" transform="rotate(-90 68.6 206)">0</text>
<text x="76.2" y="206" transform="rotate(-90 76.2 206)">4X 0.15</text>
<text x="89.5" y="206" transform="rotate(-90 89.5 206)">2X 0.45</text>
<text x="96.6" y="206" transform="rotate(-90 96.6 206)">2X 0.55</text>
<text x="109.5" y="206" transform="rotate(-90 109.5 206)">0.75</text>
<text x="117.4" y="206" transform="rotate(-90 117.4 206)">0.82</text>
<text x="126.5" y="206" transform="rotate(-90 126.5 206)">0.85</text>
<text x="169" y="206" transform="rotate(-90 169 206)">1.98</text>
<text x="35.6" y="221">1.80</text>
<text x="29.6" y="227.3">2X 1.68</text>
<text x="283.3" y="235">0.76</text>
<text x="29.6" y="242.6">2X 1.38</text>
<text x="224.8" y="255">1.130</text>
<text x="35.6" y="263.2">0.97</text>
<text x="29.6" y="270.5">3X 0.83</text>
<text x="29.6" y="289.5">3X 0.45</text>
<text x="133.9" y="303.1">0.31 ±0.01</text>
<text x="41.5" y="312.4">0</text>
<text x="233" y="312.4">0</text>
<text x="232.4" y="325.5">0.40</text>
<text x="87.5" y="339.5">0.101</text>
<text x="283.3" y="341.4">0.91</text>
<text x="91.5" y="348">1.102</text>
<text x="176.4" y="349.5" transform="rotate(-90 176.4 349.5)">0.255</text>
</g>
<g font-size="4.2">
<text x="490.7" y="375.2">EVIL MAD SCIENCE LLC</text>
<text x="486.3" y="379.5">www.evilmadscientist.com</text>
</g>
<g font-size="3.9">
<text x="473.8" y="85.7">UP 90° R .06</text>
<text x="452.9" y="143.9">UP 90° R .06</text>
<text x="378.7" y="191.1">DOWN 90° R .06</text>
<text x="481.9" y="191.1">DOWN 90° R .06</text>
<text x="421.2" y="246">1</text>
<text x="421.2" y="254.8">2</text>
<text x="419" y="407.4">1</text>
<text x="419.1" y="414.5">2</text>
</g>
<text font-size="3.5" x="492.9" y="410">WCBC Wrap Plate B</text>
<g font-size="3.4">
<text x="477.8" y="384.2">TITLE:</text>
<text x="477.8" y="398.5">EMS PART No.:</text>
<text x="478.7" y="406.3">SIZE</text>
<text x="487.5" y="406.3">DWG. NO.</text>
<text x="536.5" y="406.4">REV</text>
<text x="478.8" y="419.8">SCALE: 2:1</text>
<text x="497.7" y="419.9">WEIGHT:</text>
<text x="524.5" y="419.8">SHEET 1 OF 1</text>
</g>
<g font-size="3.2">
<text x="45.7" y="6.1">8</text>
<text x="111.3" y="6.1">7</text>
<text x="179.5" y="6.1">6</text>
<text x="243.5" y="6.1">5</text>
<text x="311.3" y="6">4</text>
<text x="376.8" y="6.1">3</text>
<text x="444.3" y="6.1">2</text>
<text x="510.7" y="6">1</text>
<text x="550.3" y="41.8">F</text>
<text x="8.2" y="46.6">F</text>
<text x="8.4" y="111.5">E</text>
<text x="550.1" y="111.2">E</text>
<text x="8.2" y="180.2">D</text>
<text x="549.6" y="180.4">D</text>
<text x="8.2" y="249.7">C</text>
<text x="549.2" y="249.9">C</text>
<text x="8.4" y="318">B</text>
<text x="550" y="318.2">B</text>
<text x="8.4" y="387.6">A</text>
<text x="549.4" y="388.7">A</text>
<text x="44.1" y="425.8">8</text>
<text x="112.2" y="425.8">7</text>
<text x="180.2" y="425.8">6</text>
<text x="245.3" y="425.7">5</text>
<text x="314.1" y="425.7">4</text>
<text x="379.5" y="425.8">3</text>
<text x="446.4" y="425.8">2</text>
<text x="513.1" y="425.8">1</text>
</g>
<g font-size="2.8">
<text x="458.4" y="12.2">REVISIONS</text>
<text x="385.4" y="18">ZONE</text>
<text x="398.9" y="18">REV.</text>
<text x="400.9" y="23.5">A</text>
<text x="437.4" y="23.5">INITIAL RELEASE</text>
<text x="438.8" y="18">DESCRIPTION</text>
<text x="494.3" y="23.5">6/28/2014</text>
<text x="497.5" y="18">DATE</text>
<text x="523.8" y="18">APPROVED</text>
<text x="527.9" y="23.5">WHO</text>
<text x="413.5" y="28.6">ADD ADDITIONAL .125 MOUNTING HOLES. CLARIFY</text>
<text x="401.1" y="30">B</text>
<text x="421.7" y="31.4">DEBURRING NOTES. FINISH-&gt;ANODIZED</text>
<text x="494.3" y="30">9/18/2014</text>
<text x="527.9" y="30">WHO</text>
<text x="434.9" y="407.4">ENGINEERING CONTACT:</text>
<text x="434.9" y="410.2">Windell Oskay</text>
<text x="434.9" y="413">windell@evilmadscientist.com</text>
<text x="434.9" y="415.9">(408) 462-1064</text>
</g>
<text font-size="2.4" x="399.7" y="374.3">UNLESS OTHERWISE SPECIFIED:</text>
<g font-size="2.2">
<text x="455.4" y="374.8">NAME</text>
<text x="467.9" y="374.8">DATE</text>
<text x="399.2" y="378.4">DIMENSIONS ARE IN INCHES</text>
<text x="399.2" y="381.1">TOLERANCES:</text>
<text x="399.2" y="383.7">ANGULAR: MACH</text>
<text x="422.1" y="383.7">BEND</text>
<text x="434.8" y="379.6">DRAWN</text>
<text x="399.2" y="389">THREE PLACE DECIMAL</text>
<text x="399.2" y="386.4">TWO PLACE DECIMAL</text>
<text x="425.5" y="389">.010</text>
<text x="425.6" y="386.4">.020</text>
<text x="434.8" y="389.1">ENG APPR.</text>
<text x="434.8" y="384.5">CHECKED</text>
<text x="399.2" y="391.7">HOLE SIZES</text>
<text x="425.1" y="391.7">.005</text>
<text x="434.9" y="393.9">MFG APPR.</text>
<text x="434.8" y="398.6">Q.A.</text>
<text x="434.9" y="402.8">COMMENTS:</text>
</g>
<g font-size="2.1">
<text x="355.5" y="413.9">NEXT ASSY</text>
<text x="380.8" y="413.9">USED ON</text>
<text x="366.9" y="419.7">APPLICATION</text>
<text x="403.4" y="419.7">DO NOT SCALE DRAWING</text>
</g>
<g font-size="2">
<text x="311.5" y="401.1">PROPRIETARY AND CONFIDENTIAL</text>
<text x="399.2" y="398.8">INTERPRET GEOMETRIC</text>
<text x="399.2" y="401.3">TOLERANCING PER:</text>
<text x="307.7" y="404.7">THE INFORMATION CONTAINED IN THIS</text>
<text x="307.7" y="407.2">DRAWING IS THE SOLE PROPERTY OF</text>
<text x="399.1" y="404.8">MATERIAL</text>
<text x="307.7" y="409.7">EVIL MAD SCIENCE LLC. ANY</text>
<text x="307.7" y="412.3">REPRODUCTION IN PART OR AS A WHOLE</text>
<text x="399.1" y="411.7">FINISH</text>
<text x="307.7" y="414.8">WITHOUT THE WRITTEN PERMISSION OF</text>
<text x="307.7" y="417.3">EVIL MAD SCIENCE LLC IS PROHIBITED.</text>
</g>
</svg>
